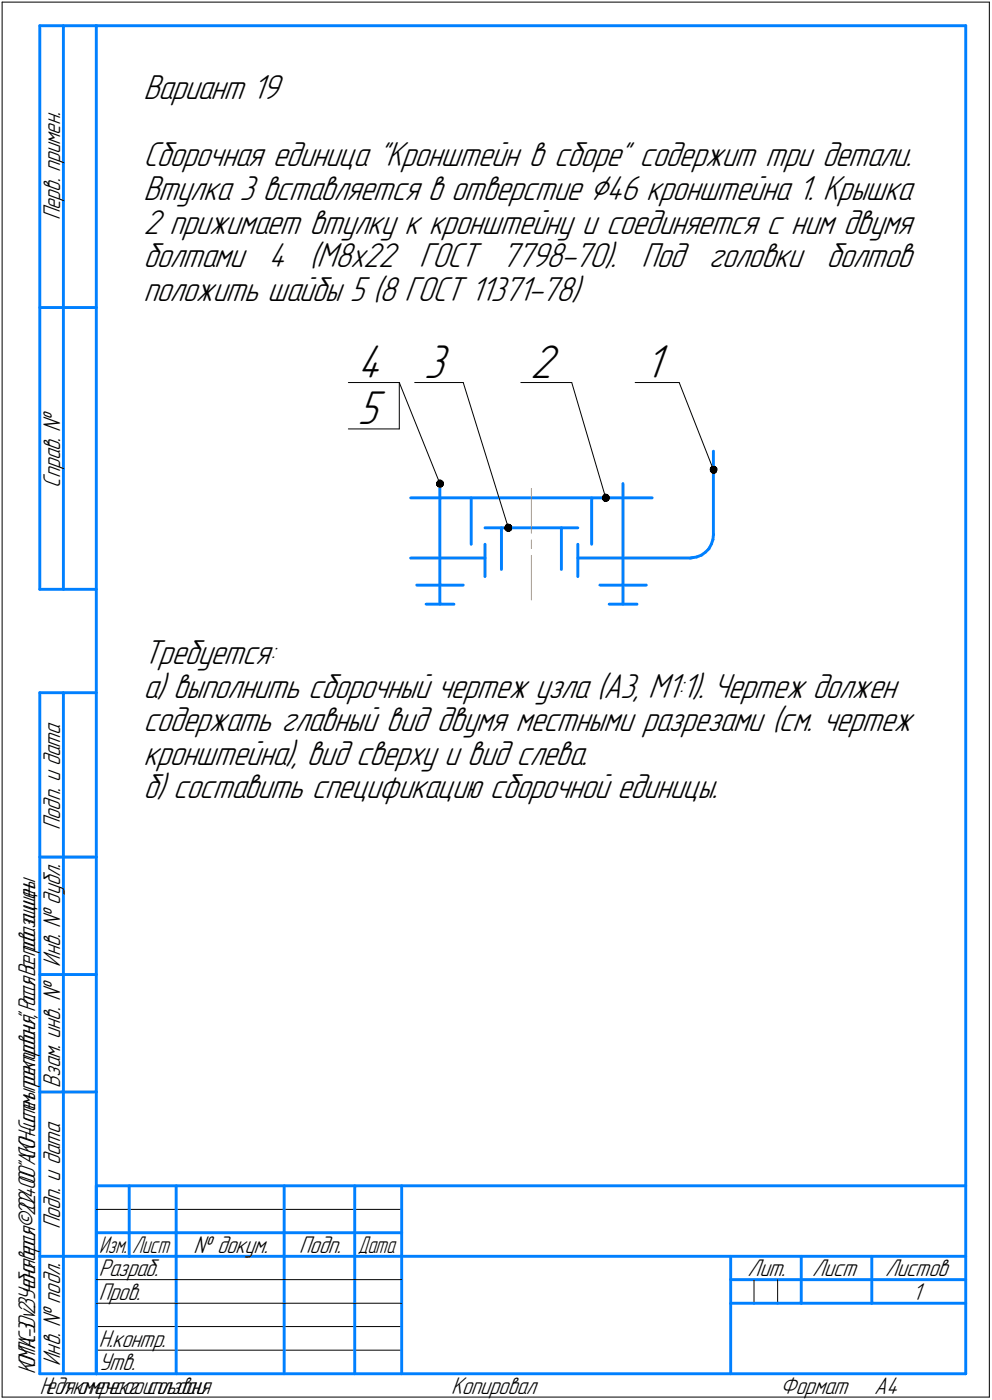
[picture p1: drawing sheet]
<svg xmlns="http://www.w3.org/2000/svg" width="211mm" height="298mm" viewBox="0 0 211 298" stroke-linecap="round" stroke-linejoin="round" font-family="sans-serif">
<g fill="none" stroke="#000" stroke-width=".21">
<path d="M.5 .5h210zM.5 .5v297zM210.5 .5v297zM74.1 81.4h10.8zM74.1 91.3h10.8zM84.9 81.4l8.7 21.6zM84.9 81.4v9.9zM88.2 81.4h10.4zM98.6 81.4l9.5 31zM110.8 81.4h10.8zM121.6 81.4l7.3 24.6zM135.1 81.4h9.4z"/>
<path d="M144.5 81.4l7.3 18.6zM20.5 257.5h65zM20.5 272.5h17zM20.5 277.5h17zM37.5 272.5h23zM37.5 277.5h23zM60.5 272.5h15zM60.5 277.5h15zM75.5 272.5h10zM75.5 277.5h10zM160.4 272.5v5zM165.4 272.5v5z"/>
<path d="M.5 297.5h210zM20.5 282.4h65zM20.5 287.5h65z"/>
</g>
<g fill="none" stroke="#0080ff" stroke-width=".62">
<path d="M8.5 5.5v120zM8.5 5.5h12zM13.5 5.5v120zM20.5 5.5h185zM20.5 5.5v287zM205.5 5.5v287zM8.5 65.5h12zM151.8 96.1v17.7zM87.4 118.8h15.8zM87.4 106h25.7zM93.6 103v25.6zM100.2 106v9.9z"/>
<path d="M103.2 112.4h9.9zM103.2 115.9v6.9zM106.7 112.4v8.8zM113.1 112.4h9.8zM113.1 106h25.6zM119.4 112.4v8.8zM122.9 115.9v6.9zM122.9 118.8h24zM125.9 106v9.9zM132.5 103v25.6zM146.9 118.8h.3zM147.2 118.8l1-.2z"/>
<path d="M148.2 118.6l1-.4zM149.2 118.2l.9-.6zM150.8 116.8l-.7 .8zM151.3 115.9l-.5 .9zM151.7 114.9l-.4 1zM151.8 113.8l-.1 1.1zM8.5 125.5h12zM88.7 124.6h4.9zM90.6 128.6h6zM93.6 124.6h5zM127.6 124.6h4.9zM129.6 128.6h5.9z"/>
<path d="M132.5 124.6h5zM8.5 147.5v145zM8.5 147.5h12zM13.5 147.5v145zM8.5 182.5h12zM8.5 207.5h12zM8.5 232.5h12zM20.5 252.5h185zM20.5 252.5v40zM27.5 252.5v15zM37.5 252.5v25zM60.5 252.5v25z"/>
<path d="M75.5 252.5v25zM85.5 252.5v40zM8.5 267.5h12zM20.5 262.5h7zM20.5 267.5h7zM27.5 262.5h10zM27.5 267.5h10zM37.5 277.5v15zM37.5 262.5h23zM37.5 267.5h23zM60.5 277.5v15zM60.5 262.5h15z"/>
<path d="M60.5 267.5h15zM75.5 277.5v15zM75.5 262.5h10zM75.5 267.5h10zM85.5 267.5h120zM155.4 267.5v25zM155.4 272.5h15.1zM155.4 277.5h5zM160.4 277.5h5zM165.4 277.5h5.1zM170.5 267.5v10zM170.5 272.5h35z"/>
<path d="M170.5 277.5h15zM185.5 267.5v10zM185.5 277.5h20zM8.5 292.5h12zM20.5 292.5h185z"/>
</g>
<path d="M113.1 118.3v9.4zM113.1 115v1.8zM113.1 104v9.5z" fill="none" stroke="#ff8000" stroke-width=".21"/>
<g fill="#fff" stroke="#fff" stroke-width=".21">
<path d="M137.1 72.7h5.4zM137.1 72.8h5.4zM137.1 72.8h5.4zM137.1 72.9h5.4zM137.1 72.9h5.4zM137.1 73h5.4zM137.1 73h5.4zM137.1 73.1h5.4zM137.1 73.2h5.4zM137.1 73.2h5.4zM137.1 73.3h5.4zM137.1 73.3h5.4zM137.1 73.4h5.4zM137.1 73.4h5.4zM137.1 73.5h5.4zM137.1 73.5h5.4zM137.1 73.6h5.4zM137.1 73.7h5.4zM137.1 73.7h5.4zM137.1 73.8h5.4zM137.1 73.8h5.4zM137.1 73.9h5.4zM137.1 73.9h5.4zM137.1 74h5.4zM137.1 74.1h5.4zM137.1 74.1h5.4zM137.1 74.2h5.4zM137.1 74.2h5.4zM137.1 74.3h5.4zM137.1 74.3h5.4zM137.1 74.4h5.4zM137.1 74.5h5.4zM137.1 74.5h5.4zM137.1 74.6h5.4zM137.1 74.6h5.4zM137.1 74.7h5.4zM137.1 74.7h5.4zM137.1 74.8h5.4zM137.1 74.8h5.4zM137.1 74.9h5.4zM137.1 75h5.4zM137.1 75h5.4zM137.1 75.1h5.4zM137.1 75.1h5.4zM137.1 75.2h5.4zM137.1 75.2h5.4zM137.1 75.3h5.4zM137.1 75.4h5.4zM137.1 75.4h5.4zM137.1 75.5h5.4zM137.1 75.5h5.4zM137.1 75.6h5.4zM137.1 75.6h5.4zM137.1 75.7h5.4zM137.1 75.7h5.4zM137.1 75.8h5.4zM137.1 75.9h5.4zM137.1 75.9h5.4zM137.1 76h5.4zM137.1 76h5.4zM137.1 76.1h5.4zM137.1 76.1h5.4zM137.1 76.2h5.4zM137.1 76.3h5.4zM137.1 76.3h5.4zM137.1 76.4h5.4zM137.1 76.4h5.4zM137.1 76.5h5.4zM137.1 76.5h5.4zM137.1 76.6h5.4zM137.1 76.7h5.4zM137.1 76.7h5.4zM137.1 76.8h5.4zM137.1 76.8h5.4zM137.1 76.9h5.4zM137.1 76.9h5.4zM137.1 77h5.4zM137.1 77h5.4zM137.1 77.1h5.4zM137.1 77.2h5.4zM137.1 77.2h5.4zM137.1 77.3h5.4zM137.1 77.3h5.4zM137.1 77.4h5.4zM137.1 77.4h5.4zM137.1 77.5h5.4zM137.1 77.6h5.4zM137.1 77.6h5.4zM137.1 77.7h5.4zM137.1 77.7h5.4zM137.1 77.8h5.4zM137.1 77.8h5.4zM137.1 77.9h5.4zM137.1 77.9h5.4zM137.1 78h5.4zM137.1 78.1h5.4zM137.1 78.1h5.4zM137.1 78.2h5.4zM137.1 78.2h5.4zM137.1 78.3h5.4zM137.1 78.3h5.4zM137.1 78.4h5.4zM137.1 78.5h5.4zM137.1 78.5h5.4zM137.1 78.6h5.4zM137.1 78.6h5.4zM137.1 78.7h5.4zM137.1 78.7h5.4zM137.1 78.8h5.4zM137.1 78.9h5.4zM137.1 78.9h5.4zM137.1 79h5.4zM137.1 79h5.4zM137.1 79.1h5.4zM137.1 79.1h5.4zM137.1 79.2h5.4zM137.1 79.2h5.4zM137.1 79.3h5.4zM137.1 79.4h5.4zM137.1 79.4h5.4zM137.1 79.5h5.4zM137.1 79.5h5.4zM137.1 79.6h5.4zM137.1 79.6h5.4zM137.1 79.7h5.4zM137.1 79.8h5.4zM137.1 79.8h5.4zM137.1 79.9h5.4zM137.1 79.9h5.4zM137.1 80h5.4zM137.1 80h5.4zM137.1 80.1h5.4zM137.1 80.2h5.4zM137.1 80.2h5.4zM137.1 80.3h5.4zM137.1 80.3h5.4zM137.1 80.4h5.4zM137.1 80.4h5.4zM137.1 80.5h5.4zM137.1 80.5h5.4zM137.1 80.6h5.4zM137.1 80.7h5.4zM137.1 80.7h5.4zM137.1 80.8h5.4zM137.1 80.8h5.4zM137.1 80.9h5.4zM137.1 80.9h5.4zM137.1 81h5.4zM137.1 81.1h5.4zM137.1 81.1h5.4zM137.1 81.2h5.4zM137.1 81.2h5.4zM137.1 81.3h5.4zM137.1 81.3h5.4zM137.1 81.4h5.4zM137.1 81.4h5.4zM137.1 81.5h5.4zM137.1 81.6h5.4zM137.1 81.6h5.4zM137.1 81.7h5.4zM137.1 81.7h5.4zM137.1 81.8h5.4zM137.1 81.8h5.4zM137.1 81.9h5.4zM137.1 82h5.4zM137.1 82h5.4zM137.1 82.1h5.4zM137.1 82.1h5.4zM137.1 82.2h5.4zM137.1 82.2h5.4zM137.1 82.3h5.4zM137.1 82.4h5.4zM137.1 82.4h5.4zM137.1 82.5h5.4zM137.1 82.5h5.4z"/>
<path d="M112.8 72.7h6.9zM112.8 72.8h6.9zM112.8 72.8h6.9zM112.8 72.9h6.9zM112.8 72.9h6.9zM112.8 73h6.9zM112.8 73h6.9zM112.8 73.1h6.9zM112.8 73.2h6.9zM112.8 73.2h6.9zM112.8 73.3h6.9zM112.8 73.3h6.9zM112.8 73.4h6.9zM112.8 73.4h6.9zM112.8 73.5h6.9zM112.8 73.5h6.9zM112.8 73.6h6.9zM112.8 73.7h6.9zM112.8 73.7h6.9zM112.8 73.8h6.9zM112.8 73.8h6.9zM112.8 73.9h6.9zM112.8 73.9h6.9zM112.8 74h6.9zM112.8 74.1h6.9zM112.8 74.1h6.9zM112.8 74.2h6.9zM112.8 74.2h6.9zM112.8 74.3h6.9zM112.8 74.3h6.9zM112.8 74.4h6.9zM112.8 74.5h6.9zM112.8 74.5h6.9zM112.8 74.6h6.9zM112.8 74.6h6.9zM112.8 74.7h6.9zM112.8 74.7h6.9zM112.8 74.8h6.9zM112.8 74.8h6.9zM112.8 74.9h6.9zM112.8 75h6.9zM112.8 75h6.9zM112.8 75.1h6.9zM112.8 75.1h6.9zM112.8 75.2h6.9zM112.8 75.2h6.9zM112.8 75.3h6.9zM112.8 75.4h6.9zM112.8 75.4h6.9zM112.8 75.5h6.9zM112.8 75.5h6.9zM112.8 75.6h6.9zM112.8 75.6h6.9zM112.8 75.7h6.9zM112.8 75.7h6.9zM112.8 75.8h6.9zM112.8 75.9h6.9zM112.8 75.9h6.9zM112.8 76h6.9zM112.8 76h6.9zM112.8 76.1h6.9zM112.8 76.1h6.9zM112.8 76.2h6.9zM112.8 76.3h6.9zM112.8 76.3h6.9zM112.8 76.4h6.9zM112.8 76.4h6.9zM112.8 76.5h6.9zM112.8 76.5h6.9zM112.8 76.6h6.9zM112.8 76.7h6.9zM112.8 76.7h6.9zM112.8 76.8h6.9zM112.8 76.8h6.9zM112.8 76.9h6.9zM112.8 76.9h6.9zM112.8 77h6.9zM112.8 77h6.9zM112.8 77.1h6.9zM112.8 77.2h6.9zM112.8 77.2h6.9zM112.8 77.3h6.9zM112.8 77.3h6.9zM112.8 77.4h6.9zM112.8 77.4h6.9zM112.8 77.5h6.9zM112.8 77.6h6.9zM112.8 77.6h6.9zM112.8 77.7h6.9zM112.8 77.7h6.9zM112.8 77.8h6.9zM112.8 77.8h6.9zM112.8 77.9h6.9zM112.8 77.9h6.9zM112.8 78h6.9zM112.8 78.1h6.9zM112.8 78.1h6.9zM112.8 78.2h6.9zM112.8 78.2h6.9zM112.8 78.3h6.9zM112.8 78.3h6.9zM112.8 78.4h6.9zM112.8 78.5h6.9zM112.8 78.5h6.9zM112.8 78.6h6.9zM112.8 78.6h6.9zM112.8 78.7h6.9zM112.8 78.7h6.9zM112.8 78.8h6.9zM112.8 78.9h6.9zM112.8 78.9h6.9zM112.8 79h6.9zM112.8 79h6.9zM112.8 79.1h6.9zM112.8 79.1h6.9zM112.8 79.2h6.9zM112.8 79.2h6.9zM112.8 79.3h6.9zM112.8 79.4h6.9zM112.8 79.4h6.9zM112.8 79.5h6.9zM112.8 79.5h6.9zM112.8 79.6h6.9zM112.8 79.6h6.9zM112.8 79.7h6.9zM112.8 79.8h6.9zM112.8 79.8h6.9zM112.8 79.9h6.9zM112.8 79.9h6.9zM112.8 80h6.9zM112.8 80h6.9zM112.8 80.1h6.9zM112.8 80.2h6.9zM112.8 80.2h6.9zM112.8 80.3h6.9zM112.8 80.3h6.9zM112.8 80.4h6.9zM112.8 80.4h6.9zM112.8 80.5h6.9zM112.8 80.5h6.9zM112.8 80.6h6.9zM112.8 80.7h6.9zM112.8 80.7h6.9zM112.8 80.8h6.9zM112.8 80.8h6.9zM112.8 80.9h6.9zM112.8 80.9h6.9zM112.8 81h6.9zM112.8 81.1h6.9zM112.8 81.1h6.9zM112.8 81.2h6.9zM112.8 81.2h6.9zM112.8 81.3h6.9zM112.8 81.3h6.9zM112.8 81.4h6.9zM112.8 81.4h6.9zM112.8 81.5h6.9zM112.8 81.6h6.9zM112.8 81.6h6.9zM112.8 81.7h6.9zM112.8 81.7h6.9zM112.8 81.8h6.9zM112.8 81.8h6.9zM112.8 81.9h6.9zM112.8 82h6.9zM112.8 82h6.9zM112.8 82.1h6.9zM112.8 82.1h6.9zM112.8 82.2h6.9zM112.8 82.2h6.9zM112.8 82.3h6.9zM112.8 82.4h6.9zM112.8 82.4h6.9zM112.8 82.5h6.9zM112.8 82.5h6.9z"/>
<path d="M90.2 72.7h6.4zM90.2 72.8h6.4zM90.2 72.8h6.4zM90.2 72.9h6.4zM90.2 72.9h6.4zM90.2 73h6.4zM90.2 73h6.4zM90.2 73.1h6.4zM90.2 73.2h6.4zM90.2 73.2h6.4zM90.2 73.3h6.4zM90.2 73.3h6.4zM90.2 73.4h6.4zM90.2 73.4h6.4zM90.2 73.5h6.4zM90.2 73.5h6.4zM90.2 73.6h6.4zM90.2 73.7h6.4zM90.2 73.7h6.4zM90.2 73.8h6.4zM90.2 73.8h6.4zM90.2 73.9h6.4zM90.2 73.9h6.4zM90.2 74h6.4zM90.2 74.1h6.4zM90.2 74.1h6.4zM90.2 74.2h6.4zM90.2 74.2h6.4zM90.2 74.3h6.4zM90.2 74.3h6.4zM90.2 74.4h6.4zM90.2 74.5h6.4zM90.2 74.5h6.4zM90.2 74.6h6.4zM90.2 74.6h6.4zM90.2 74.7h6.4zM90.2 74.7h6.4zM90.2 74.8h6.4zM90.2 74.8h6.4zM90.2 74.9h6.4zM90.2 75h6.4zM90.2 75h6.4zM90.2 75.1h6.4zM90.2 75.1h6.4zM90.2 75.2h6.4zM90.2 75.2h6.4zM90.2 75.3h6.4zM90.2 75.4h6.4zM90.2 75.4h6.4zM90.2 75.5h6.4zM90.2 75.5h6.4zM90.2 75.6h6.4zM90.2 75.6h6.4zM90.2 75.7h6.4zM90.2 75.7h6.4zM90.2 75.8h6.4zM90.2 75.9h6.4zM90.2 75.9h6.4zM90.2 76h6.4zM90.2 76h6.4zM90.2 76.1h6.4zM90.2 76.1h6.4zM90.2 76.2h6.4zM90.2 76.3h6.4zM90.2 76.3h6.4zM90.2 76.4h6.4zM90.2 76.4h6.4zM90.2 76.5h6.4zM90.2 76.5h6.4zM90.2 76.6h6.4zM90.2 76.7h6.4zM90.2 76.7h6.4zM90.2 76.8h6.4zM90.2 76.8h6.4zM90.2 76.9h6.4zM90.2 76.9h6.4zM90.2 77h6.4zM90.2 77h6.4zM90.2 77.1h6.4zM90.2 77.2h6.4zM90.2 77.2h6.4zM90.2 77.3h6.4zM90.2 77.3h6.4zM90.2 77.4h6.4zM90.2 77.4h6.4zM90.2 77.5h6.4zM90.2 77.6h6.4zM90.2 77.6h6.4zM90.2 77.7h6.4zM90.2 77.7h6.4zM90.2 77.8h6.4zM90.2 77.8h6.4zM90.2 77.9h6.4zM90.2 77.9h6.4zM90.2 78h6.4zM90.2 78.1h6.4zM90.2 78.1h6.4zM90.2 78.2h6.4zM90.2 78.2h6.4zM90.2 78.3h6.4zM90.2 78.3h6.4zM90.2 78.4h6.4zM90.2 78.5h6.4zM90.2 78.5h6.4zM90.2 78.6h6.4zM90.2 78.6h6.4zM90.2 78.7h6.4zM90.2 78.7h6.4zM90.2 78.8h6.4zM90.2 78.9h6.4zM90.2 78.9h6.4zM90.2 79h6.4zM90.2 79h6.4zM90.2 79.1h6.4zM90.2 79.1h6.4zM90.2 79.2h6.4zM90.2 79.2h6.4zM90.2 79.3h6.4zM90.2 79.4h6.4zM90.2 79.4h6.4zM90.2 79.5h6.4zM90.2 79.5h6.4zM90.2 79.6h6.4zM90.2 79.6h6.4zM90.2 79.7h6.4zM90.2 79.8h6.4zM90.2 79.8h6.4zM90.2 79.9h6.4zM90.2 79.9h6.4zM90.2 80h6.4zM90.2 80h6.4zM90.2 80.1h6.4zM90.2 80.2h6.4zM90.2 80.2h6.4zM90.2 80.3h6.4zM90.2 80.3h6.4zM90.2 80.4h6.4zM90.2 80.4h6.4zM90.2 80.5h6.4zM90.2 80.5h6.4zM90.2 80.6h6.4zM90.2 80.7h6.4zM90.2 80.7h6.4zM90.2 80.8h6.4zM90.2 80.8h6.4zM90.2 80.9h6.4zM90.2 80.9h6.4zM90.2 81h6.4zM90.2 81.1h6.4zM90.2 81.1h6.4zM90.2 81.2h6.4zM90.2 81.2h6.4zM90.2 81.3h6.4zM90.2 81.3h6.4zM90.2 81.4h6.4zM90.2 81.4h6.4zM90.2 81.5h6.4zM90.2 81.6h6.4zM90.2 81.6h6.4zM90.2 81.7h6.4zM90.2 81.7h6.4zM90.2 81.8h6.4zM90.2 81.8h6.4zM90.2 81.9h6.4zM90.2 82h6.4zM90.2 82h6.4zM90.2 82.1h6.4zM90.2 82.1h6.4zM90.2 82.2h6.4zM90.2 82.2h6.4zM90.2 82.3h6.4zM90.2 82.4h6.4zM90.2 82.4h6.4zM90.2 82.5h6.4zM90.2 82.5h6.4z"/>
<path d="M76.1 72.7h6.9zM76.1 72.8h6.9zM76.1 72.8h6.9zM76.1 72.9h6.9zM76.1 72.9h6.9zM76.1 73h6.9zM76.1 73h6.9zM76.1 73.1h6.9zM76.1 73.2h6.9zM76.1 73.2h6.9zM76.1 73.3h6.9zM76.1 73.3h6.9zM76.1 73.4h6.9zM76.1 73.4h6.9zM76.1 73.5h6.9zM76.1 73.5h6.9zM76.1 73.6h6.9zM76.1 73.7h6.9zM76.1 73.7h6.9zM76.1 73.8h6.9zM76.1 73.8h6.9zM76.1 73.9h6.9zM76.1 73.9h6.9zM76.1 74h6.9zM76.1 74.1h6.9zM76.1 74.1h6.9zM76.1 74.2h6.9zM76.1 74.2h6.9zM76.1 74.3h6.9zM76.1 74.3h6.9zM76.1 74.4h6.9zM76.1 74.5h6.9zM76.1 74.5h6.9zM76.1 74.6h6.9zM76.1 74.6h6.9zM76.1 74.7h6.9zM76.1 74.7h6.9zM76.1 74.8h6.9zM76.1 74.8h6.9zM76.1 74.9h6.9zM76.1 75h6.9zM76.1 75h6.9zM76.1 75.1h6.9zM76.1 75.1h6.9zM76.1 75.2h6.9zM76.1 75.2h6.9zM76.1 75.3h6.9zM76.1 75.4h6.9zM76.1 75.4h6.9zM76.1 75.5h6.9zM76.1 75.5h6.9zM76.1 75.6h6.9zM76.1 75.6h6.9zM76.1 75.7h6.9zM76.1 75.7h6.9zM76.1 75.8h6.9zM76.1 75.9h6.9zM76.1 75.9h6.9zM76.1 76h6.9zM76.1 76h6.9zM76.1 76.1h6.9zM76.1 76.1h6.9zM76.1 76.2h6.9zM76.1 76.3h6.9zM76.1 76.3h6.9zM76.1 76.4h6.9zM76.1 76.4h6.9zM76.1 76.5h6.9zM76.1 76.5h6.9zM76.1 76.6h6.9zM76.1 76.7h6.9zM76.1 76.7h6.9zM76.1 76.8h6.9zM76.1 76.8h6.9zM76.1 76.9h6.9zM76.1 76.9h6.9zM76.1 77h6.9zM76.1 77h6.9zM76.1 77.1h6.9zM76.1 77.2h6.9zM76.1 77.2h6.9zM76.1 77.3h6.9zM76.1 77.3h6.9zM76.1 77.4h6.9zM76.1 77.4h6.9zM76.1 77.5h6.9zM76.1 77.6h6.9zM76.1 77.6h6.9zM76.1 77.7h6.9zM76.1 77.7h6.9zM76.1 77.8h6.9zM76.1 77.8h6.9zM76.1 77.9h6.9zM76.1 77.9h6.9zM76.1 78h6.9zM76.1 78.1h6.9zM76.1 78.1h6.9zM76.1 78.2h6.9zM76.1 78.2h6.9zM76.1 78.3h6.9zM76.1 78.3h6.9zM76.1 78.4h6.9zM76.1 78.5h6.9zM76.1 78.5h6.9zM76.1 78.6h6.9zM76.1 78.6h6.9zM76.1 78.7h6.9zM76.1 78.7h6.9zM76.1 78.8h6.9zM76.1 78.9h6.9zM76.1 78.9h6.9zM76.1 79h6.9zM76.1 79h6.9zM76.1 79.1h6.9zM76.1 79.1h6.9zM76.1 79.2h6.9zM76.1 79.2h6.9zM76.1 79.3h6.9zM76.1 79.4h6.9zM76.1 79.4h6.9zM76.1 79.5h6.9zM76.1 79.5h6.9zM76.1 79.6h6.9zM76.1 79.6h6.9zM76.1 79.7h6.9zM76.1 79.8h6.9zM76.1 79.8h6.9zM76.1 79.9h6.9zM76.1 79.9h6.9zM76.1 80h6.9zM76.1 80h6.9zM76.1 80.1h6.9zM76.1 80.2h6.9zM76.1 80.2h6.9zM76.1 80.3h6.9zM76.1 80.3h6.9zM76.1 80.4h6.9zM76.1 80.4h6.9zM76.1 80.5h6.9zM76.1 80.5h6.9zM76.1 80.6h6.9zM76.1 80.7h6.9zM76.1 80.7h6.9zM76.1 80.8h6.9zM76.1 80.8h6.9zM76.1 80.9h6.9zM76.1 80.9h6.9zM76.1 81h6.9zM76.1 81.1h6.9zM76.1 81.1h6.9zM76.1 81.2h6.9zM76.1 81.2h6.9zM76.1 81.3h6.9zM76.1 81.3h6.9zM76.1 81.4h6.9zM76.1 81.4h6.9zM76.1 81.5h6.9zM76.1 81.6h6.9zM76.1 81.6h6.9zM76.1 81.7h6.9zM76.1 81.7h6.9zM76.1 81.8h6.9zM76.1 81.8h6.9zM76.1 81.9h6.9zM76.1 82h6.9zM76.1 82h6.9zM76.1 82.1h6.9zM76.1 82.1h6.9zM76.1 82.2h6.9zM76.1 82.2h6.9zM76.1 82.3h6.9zM76.1 82.4h6.9zM76.1 82.4h6.9zM76.1 82.5h6.9zM76.1 82.5h6.9z"/>
<path d="M76.1 82.6h6.3zM76.1 82.6h6.3zM76.1 82.7h6.3zM76.1 82.7h6.3zM76.1 82.8h6.3zM76.1 82.9h6.3zM76.1 82.9h6.3zM76.1 83h6.3zM76.1 83h6.3zM76.1 83.1h6.3zM76.1 83.1h6.3zM76.1 83.2h6.3zM76.1 83.3h6.3zM76.1 83.3h6.3zM76.1 83.4h6.3zM76.1 83.4h6.3zM76.1 83.5h6.3zM76.1 83.5h6.3zM76.1 83.6h6.3zM76.1 83.7h6.3zM76.1 83.7h6.3zM76.1 83.8h6.3zM76.1 83.8h6.3zM76.1 83.9h6.3zM76.1 83.9h6.3zM76.1 84h6.3zM76.1 84h6.3zM76.1 84.1h6.3zM76.1 84.2h6.3zM76.1 84.2h6.3zM76.1 84.3h6.3zM76.1 84.3h6.3zM76.1 84.4h6.3zM76.1 84.4h6.3zM76.1 84.5h6.3zM76.1 84.6h6.3zM76.1 84.6h6.3zM76.1 84.7h6.3zM76.1 84.7h6.3zM76.1 84.8h6.3zM76.1 84.8h6.3zM76.1 84.9h6.3zM76.1 84.9h6.3zM76.1 85h6.3zM76.1 85.1h6.3zM76.1 85.1h6.3zM76.1 85.2h6.3zM76.1 85.2h6.3zM76.1 85.3h6.3zM76.1 85.3h6.3zM76.1 85.4h6.3zM76.1 85.5h6.3zM76.1 85.5h6.3zM76.1 85.6h6.3zM76.1 85.6h6.3zM76.1 85.7h6.3zM76.1 85.7h6.3zM76.1 85.8h6.3zM76.1 85.9h6.3zM76.1 85.9h6.3zM76.1 86h6.3zM76.1 86h6.3zM76.1 86.1h6.3zM76.1 86.1h6.3zM76.1 86.2h6.3zM76.1 86.2h6.3zM76.1 86.3h6.3zM76.1 86.4h6.3zM76.1 86.4h6.3zM76.1 86.5h6.3zM76.1 86.5h6.3zM76.1 86.6h6.3zM76.1 86.6h6.3zM76.1 86.7h6.3zM76.1 86.8h6.3zM76.1 86.8h6.3zM76.1 86.9h6.3zM76.1 86.9h6.3zM76.1 87h6.3zM76.1 87h6.3zM76.1 87.1h6.3zM76.1 87.2h6.3zM76.1 87.2h6.3zM76.1 87.3h6.3zM76.1 87.3h6.3zM76.1 87.4h6.3zM76.1 87.4h6.3zM76.1 87.5h6.3zM76.1 87.5h6.3zM76.1 87.6h6.3zM76.1 87.7h6.3zM76.1 87.7h6.3zM76.1 87.8h6.3zM76.1 87.8h6.3zM76.1 87.9h6.3zM76.1 87.9h6.3zM76.1 88h6.3zM76.1 88.1h6.3zM76.1 88.1h6.3zM76.1 88.2h6.3zM76.1 88.2h6.3zM76.1 88.3h6.3zM76.1 88.3h6.3zM76.1 88.4h6.3zM76.1 88.4h6.3zM76.1 88.5h6.3zM76.1 88.6h6.3zM76.1 88.6h6.3zM76.1 88.7h6.3zM76.1 88.7h6.3zM76.1 88.8h6.3zM76.1 88.8h6.3zM76.1 88.9h6.3zM76.1 89h6.3zM76.1 89h6.3zM76.1 89.1h6.3zM76.1 89.1h6.3zM76.1 89.2h6.3zM76.1 89.2h6.3zM76.1 89.3h6.3zM76.1 89.4h6.3zM76.1 89.4h6.3zM76.1 89.5h6.3zM76.1 89.5h6.3zM76.1 89.6h6.3zM76.1 89.6h6.3zM76.1 89.7h6.3zM76.1 89.7h6.3zM76.1 89.8h6.3zM76.1 89.9h6.3zM76.1 89.9h6.3zM76.1 90h6.3zM76.1 90h6.3zM76.1 90.1h6.3zM76.1 90.1h6.3zM76.1 90.2h6.3zM76.1 90.3h6.3zM76.1 90.3h6.3zM76.1 90.4h6.3zM76.1 90.4h6.3zM76.1 90.5h6.3zM76.1 90.5h6.3zM76.1 90.6h6.3zM76.1 90.6h6.3zM76.1 90.7h6.3zM76.1 90.8h6.3zM76.1 90.8h6.3zM76.1 90.9h6.3zM76.1 90.9h6.3zM76.1 91h6.3zM76.1 91h6.3zM76.1 91.1h6.3zM76.1 91.2h6.3zM76.1 91.2h6.3zM76.1 91.3h6.3zM76.1 91.3h6.3zM76.1 91.4h6.3zM76.1 91.4h6.3zM76.1 91.5h6.3zM76.1 91.6h6.3zM76.1 91.6h6.3zM76.1 91.7h6.3zM76.1 91.7h6.3zM76.1 91.8h6.3zM76.1 91.8h6.3zM76.1 91.9h6.3zM76.1 91.9h6.3zM76.1 92h6.3zM76.1 92.1h6.3zM76.1 92.1h6.3zM76.1 92.2h6.3zM76.1 92.2h6.3zM76.1 92.3h6.3zM76.1 92.3h6.3zM76.1 92.4h6.3z"/>
</g>
<g fill="#000" stroke="#000" stroke-width=".21">
<path d="M151.5 99.3h.5zM151.4 99.3h.8zM151.3 99.4h1zM151.3 99.5h1zM151.2 99.5h1.2zM151.2 99.6h1.3zM151.2 99.6h1.3zM151.1 99.7h1.5zM151.1 99.7h1.5zM151 99.8h1.6zM151 99.9h1.6zM151 99.9h1.6zM151 100h1.6zM151 100h1.6zM151 100.1h1.6zM151 100.1h1.6zM151 100.2h1.6zM151 100.2h1.5zM151 100.3h1.5zM151.1 100.4h1.4zM151.2 100.4h1.3zM151.2 100.5h1.3zM151.3 100.5h1.1zM151.3 100.6h1zM151.3 100.6h1zM151.5 100.7h.7zM151.6 100.8h.5z"/>
<path d="M93.3 102.2h.5zM93.2 102.3h.8zM93.2 102.3h.8zM93.1 102.4h1zM93.1 102.4h1zM93 102.5h1.2zM93 102.6h1.3zM93 102.6h1.3zM92.9 102.7h1.5zM92.9 102.7h1.5zM92.9 102.8h1.5zM92.9 102.8h1.5zM92.8 102.9h1.6zM92.9 103h1.5zM92.9 103h1.5zM92.9 103.1h1.5zM92.9 103.1h1.5zM92.9 103.2h1.5zM92.9 103.2h1.4zM92.9 103.3h1.4zM92.9 103.3h1.4zM93 103.4h1.3zM93 103.5h1.2zM93.1 103.5h1zM93.1 103.6h1zM93.1 103.6h.9zM93.4 103.7h.5z"/>
<path d="M107.9 111.6h.3zM107.8 111.6h.6zM107.7 111.7h.9zM107.6 111.8h1.1zM107.5 111.8h1.2zM107.5 111.9h1.3zM107.5 111.9h1.3zM107.5 112h1.4zM107.5 112h1.4zM107.4 112.1h1.5zM107.4 112.2h1.5zM107.4 112.2h1.5zM107.4 112.3h1.5zM107.4 112.3h1.5zM107.4 112.4h1.5zM107.4 112.4h1.5zM107.4 112.5h1.5zM107.4 112.6h1.5zM107.4 112.6h1.5zM107.4 112.7h1.5zM107.4 112.7h1.5zM107.5 112.8h1.3zM107.5 112.8h1.3zM107.6 112.9h1.2zM107.6 112.9h1.1zM107.6 113h1zM107.8 113.1h.7zM107.9 113.1h.5z"/>
<path d="M128.6 105.2h.4zM128.6 105.3h.5zM128.5 105.3h.8zM128.4 105.4h1zM128.3 105.4h1.1zM128.3 105.5h1.2zM128.2 105.6h1.3zM128.2 105.6h1.3zM128.2 105.7h1.4zM128.2 105.7h1.4zM128.1 105.8h1.6zM128.1 105.8h1.6zM128.1 105.9h1.6zM128.1 105.9h1.6zM128.1 106h1.6zM128.1 106.1h1.6zM128.1 106.1h1.6zM128.1 106.2h1.6zM128.1 106.2h1.6zM128.1 106.3h1.5zM128.2 106.3h1.4zM128.2 106.4h1.3zM128.2 106.5h1.3zM128.3 106.5h1.2zM128.4 106.6h1zM128.4 106.6h.9zM128.5 106.7h.8zM128.6 106.7h.5z"/>
</g>
<g font-size="10.7">
<text x="76.1" y="80.4">4</text>
<text x="90.2" y="80.4">3</text>
<text x="112.8" y="80.4">2</text>
<text x="137.1" y="80.4">1</text>
<text x="76.1" y="90.3">5</text>
</g>
<g font-size="7.8">
<text x="30.5" y="21.1">Вариант 19</text>
<text x="30.5" y="35.4">Сборочная единица &quot;Кронштейн в сборе&quot; содержит три детали.</text>
<text x="30.5" y="42.6">Втулка 3 вставляется в отверстие ⌀46 кронштейна 1. Крышка</text>
<text x="30.5" y="49.8">2 прижимает втулку к кронштейну и соединяется с ним двумя</text>
<text x="30.5" y="56.9">болтами</text>
<text x="57.1" y="56.9">4</text>
<text x="65.9" y="56.9">(М8х22</text>
<text x="89.2" y="56.9">ГОСТ</text>
<text x="106.7" y="56.9">7798-70).</text>
<text x="136.5" y="56.9">Под</text>
<text x="150.8" y="56.9">головки</text>
<text x="175.8" y="56.9">болтов</text>
<text x="30.5" y="64">положить шайбы 5 (8 ГОСТ 11371-78)</text>
<text x="30.5" y="141.4">Требуется:</text>
<text x="30.5" y="148.6">а) выполнить сборочный чертеж узла (А3, М1:1). Чертеж должен</text>
<text x="30.5" y="155.7">содержать главный вид двумя местными разрезами (см. чертеж</text>
<text x="30.5" y="162.9">кронштейна), вид сверху и вид слева.</text>
<text x="30.5" y="170">б) составить спецификацию сборочной единицы.</text>
</g>
<g font-size="5.5">
<text x="12.8" y="46.9" transform="rotate(-90 12.8 46.9)">Перв. примен.</text>
<text x="12.8" y="103.8" transform="rotate(-90 12.8 103.8)">Справ. №</text>
<text x="12.8" y="176.7" transform="rotate(-90 12.8 176.7)">Подп. и дата</text>
<text x="12.8" y="205.8" transform="rotate(-90 12.8 205.8)">Инв. № дубл.</text>
<text x="12.8" y="231.6" transform="rotate(-90 12.8 231.6)">Взам. инв. №</text>
<text x="12.8" y="261.7" transform="rotate(-90 12.8 261.7)">Подп. и дата</text>
<text x="41.2" y="266.8">№ докум.</text>
<text x="63.6" y="266.8">Подп.</text>
<text x="21" y="271.8">Разраб.</text>
<text x="159.1" y="271.8">Лит.</text>
<text x="172.8" y="271.8">Лист</text>
<text x="188.3" y="271.8">Листов</text>
<text x="21" y="276.8">Пров.</text>
<text x="194.1" y="276.8">1</text>
<text x="21" y="286.8">Н.контр.</text>
<text x="12.8" y="290.8" transform="rotate(-90 12.8 290.8)">Инв. № подл.</text>
<text x="21" y="291.8">Утв.</text>
<text x="96" y="296.8">Копировал</text>
<text x="166" y="296.8">Формат</text>
<text x="186" y="296.8">A4</text>
</g>
<g font-size="5.4">
<text x="21.1" y="266.8">Изм.</text>
<text x="28.1" y="266.8">Лист</text>
<text x="76.1" y="266.8">Дата</text>
<text x="7.5" y="292.5" transform="rotate(-90 7.5 292.5)">КОМПАС-3Dv23Учебнаяверсия©2024ООО&quot;АСКОН-Системыпроектирования&quot;,Россия.Всеправазащищены.</text>
<text x="8.5" y="296.7">Недлякоммерческогоиспользования</text>
</g>
</svg>
